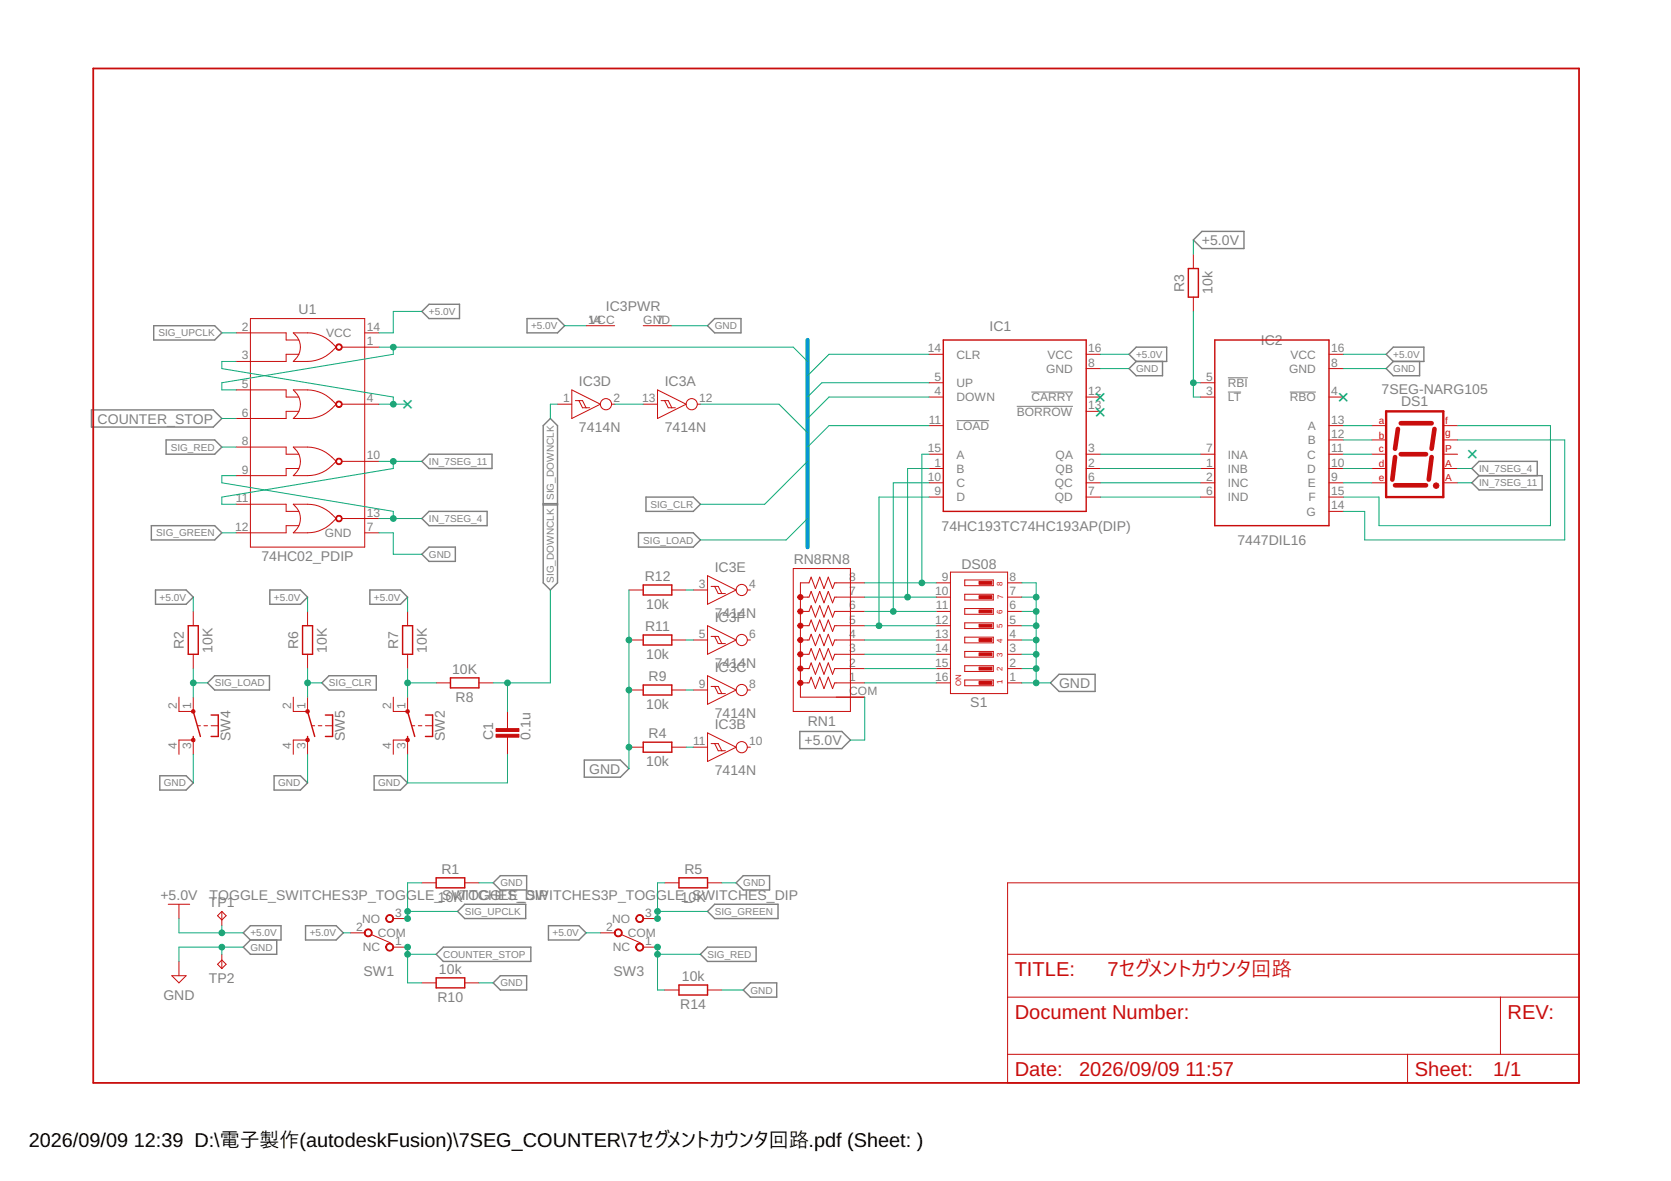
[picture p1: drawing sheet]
<svg xmlns="http://www.w3.org/2000/svg" width="297mm" height="210mm" viewBox="0 0 297 210" stroke-linecap="round" stroke-linejoin="round" font-family="sans-serif">
<path d="M170 74.8h5.8M180.7 72.2h10M183.3 69.7h7.4M218.3 69.7h2.3M218.3 67.1h3.5M229.3 69.7h4.6" fill="none" stroke="#808080" stroke-width=".18"/>
<g fill="none" stroke="#808080" stroke-width=".25">
<path d="M27.3 57.9h10.9l1.2 1.3-1.2 1.2h-10.9zM75 55.4l1.3-1.3h5.4v2.5h-5.4zM93.7 56.6h5.4l1.3 1.3-1.3 1.3h-5.4zM127 56.6h4.7v2.6h-4.7l-1.2-1.3zM212.1 42.7l1.6-1.6h7.4v3.1h-7.4zM16.3 72.9h21.6l1.5 1.5-1.5 1.5h-21.6zM29.5 78.2h8.7l1.2 1.3-1.2 1.2h-8.7zM96.6 75.6l1.2-1.2 1.3 1.2v28l-1.3 1.3-1.2-1.3zM200.7 63l1.3-1.3h5.4v2.5h-5.4zM202 64.2l-1.3 1.3 1.3 1.3h4.7v-2.6M246.4 63l1.3-1.3h5.4v2.5h-5.4zM247.7 64.2l-1.3 1.3 1.3 1.3h4.6v-2.6"/>
<path d="M26.9 93.4h11.3l1.2 1.3-1.2 1.3h-11.3zM75 98.5l1.3-1.3h4.6v2.6h-4.6zM76.3 80.7h11.2v2.6h-11.2l-1.3-1.3zM76.3 90.9h10.3v2.5h-10.3l-1.3-1.2zM96.6 89.5h2.5M96.6 89.7h2.5M113.5 94.7h9.7l1.3 1.3-1.3 1.2h-9.7zM114.8 88.3h8.4l1.3 1.3-1.3 1.3h-8.4zM262.9 84.5l-1.3-1.2 1.3-1.3h10.4v2.5M262.9 84.5h11.2v2.6h-11.2l-1.3-1.3zM27.6 104.9h5.5l1.3 1.2-1.3 1.3h-5.5zM48 104.9h5.4l1.3 1.2-1.3 1.3h-5.4z"/>
<path d="M65.7 104.9h5.5l1.3 1.2-1.3 1.3h-5.5zM28.4 137.9h4.7l1.3 1.2-1.3 1.3h-4.7zM36.9 121.4l1.3-1.3h9.7v2.5h-9.7zM48.7 137.9h4.7l1.3 1.2-1.3 1.3h-4.7zM57.2 121.4l1.3-1.3h8.4v2.5h-8.4zM66.5 137.9h4.7l1.3 1.2-1.3 1.3h-4.7zM103.9 135.1h6.4l1.5 1.5-1.5 1.5h-6.4zM142.2 130h7.4l1.6 1.5-1.6 1.6h-7.4zM186.7 121.4l1.6-1.6h6.4v3.1h-6.4zM87.7 156.9l1.2-1.3h4.7v2.6h-4.7zM132.1 155.6h4.7v2.6h-4.7l-1.2-1.3zM43.2 165.8l1.3-1.3h5.5v2.6h-5.5z"/>
<path d="M44.5 167.1l-1.3 1.2 1.3 1.3h4.7v-2.5M54.3 164.5h5.5l1.2 1.3-1.2 1.3h-5.5zM78.8 168.3h15.6v2.6h-15.6l-1.3-1.3zM81.3 162l1.3-1.3h10.9v2.6h-10.9zM87.7 174.7l1.2-1.3h4.7v2.6h-4.7zM97.5 164.5h5.4l1.3 1.3-1.3 1.3h-5.4zM124.5 169.6l1.3-1.3h8.6v2.6h-8.6zM127 160.7h11.3v2.6h-11.3l-1.2-1.3zM132.1 176l1.3-1.3h4.7v2.5h-4.7z"/>
</g>
<path d="M16.6 12.2h264.1v180.3h-264.1z" fill="none" stroke="#c90d0c" stroke-width=".32"/>
<g fill="none" stroke="#c90d0c" stroke-width=".18">
<path d="M42 59.2h8.9v1.2h2.2M44.5 56.6h20.3v40.6h-20.3zM52.1 59.2a9.6 9.6 0 0 1 5.2 .6 8.1 8.1 0 0 1 2.5 1.9 6.6 6.6 0 0 1-5.1 2.5h-2.6a3.2 3.2 0 0 0 0-5zM64.8 59.2h2.6M104.2 57.9h5.1M114.3 57.9h5.1M212.1 45.2v2.5M212.1 52.8v2.6M42 79.5h8.9v1.2h2.2M42 69.3h8.9v1.3h2.2M52.1 69.3a9.8 9.8 0 0 1 5.2 .6 8.5 8.5 0 0 1 2.5 1.9 6.5 6.5 0 0 1-5.1 2.6h-2.6a3.2 3.2 0 0 0 0-5.1zM52.1 79.5a9.8 9.8 0 0 1 5.2 .6 8.5 8.5 0 0 1 2.5 1.9 6.5 6.5 0 0 1-5.1 2.5h-2.6a3.2 3.2 0 0 0 0-5z"/>
<path d="M53.1 63h-2.2v1.2h-8.9M53.1 73.1h-2.2v1.3h-8.9M60.8 71.8h6.6M60.8 61.7h6.6M99.1 71.8h2.5M101.6 69.3l5.1 2.5-5.1 2.6zM102.3 71.2h1.2l.7 1.3M102.9 71.2l.6 1.3h1.3M108.7 71.8h.6M114.3 71.8h2.6M116.9 69.3l5.1 2.5-5.1 2.6zM117.5 71.2h1.3l.6 1.3"/>
<path d="M118.2 71.2l.6 1.3h1.3M124 71.8h.5M165.1 75.6h2.6M165.1 68h2.6M165.1 70.6h2.6M165.1 63h2.6M193.1 70.6h2.5M193.1 65.5h2.5M193.1 63h2.5M193.1 73.1h2.5M213.4 68h2.5M213.4 70.6h2.5"/>
<path d="M236.2 75.6h2.6M236.2 70.6h2.6M236.2 65.5h2.6M236.2 63h2.6M236.2 78.2h2.6M243.9 75.6h2.5M243.9 78.2h2.5M256.6 75.6h2.5M256.6 78.2h2.5M42 89.6h8.9v1.3h2.2M52.1 89.6a9.8 9.8 0 0 1 5.2 .6 7.6 7.6 0 0 1 2.5 2 6.6 6.6 0 0 1-5.1 2.5h-2.6a3.2 3.2 0 0 0 0-5.1zM53.1 83.3h-2.2v1.2h-8.9"/>
<path d="M53.1 93.4h-2.2v1.3h-8.9M60.8 82h6.6M60.8 92.2h6.6M64.8 94.7h2.6M165.1 80.7h2.6M165.1 88.3h2.6M165.1 85.8h2.6M165.1 83.3h2.6M193.1 80.7h2.5M193.1 88.3h2.5M193.1 85.8h2.5M193.1 83.3h2.5"/>
<path d="M213.4 80.7h2.5M213.4 88.3h2.5M213.4 85.8h2.5M213.4 83.3h2.5M236.2 80.7h2.6M236.2 88.3h2.6M236.2 85.8h2.6M236.2 83.3h2.6M236.2 90.9h2.6M243.9 80.7h2.5M243.9 85.8h2.5M243.9 83.3h2.5"/>
<path d="M256.6 80.7h2.5M256.6 85.8h2.5M256.6 83.3h2.5M34.4 108.7v2.5M34.4 116.3v2.5M54.7 108.7v2.5M54.7 116.3v2.5M72.5 108.7v2.5M72.5 116.3v2.5M111.8 113.7h2.5M111.8 104.9h2.5M119.4 113.7h2.6"/>
<path d="M119.4 104.9h2.6M123.2 113.7h2.6M123.2 104.9h2.6M125.8 102.3l5.1 2.6-5.1 2.5zM125.8 111.2l5.1 2.5-5.1 2.6zM126.4 104.2h1.3l.6 1.3M126.4 113.1h1.3l.6 1.3M127 104.2l.7 1.3h1.2M127 113.1l.7 1.3h1.2M132.8 113.7h.6M132.8 104.9h.6M141 101h10.2v25.4h-10.2z"/>
<path d="M142.3 106.1h1.5l.4-1 .7 2 .8-2 .8 2 .7-2 .8 2 .4-1h5.3M142.3 108.7h1.5l.4-1 .7 2 .8-2 .8 2 .7-2 .8 2 .4-1h5.3M142.3 111.2h1.5l.4-1 .7 2 .8-2 .8 2 .7-2 .8 2 .4-1h5.3M142.3 113.7h1.5l.4-1 .7 2.1 .8-2.1 .8 2.1 .7-2.1 .8 2.1 .4-1.1h5.3M142.3 116.3h1.5l.4-1 .7 2 .8-2 .8 2 .7-2 .8 2 .4-1h5.3M142.3 118.8h1.5l.4-1 .7 2 .8-2 .8 2 .7-2 .8 2 .4-1h5.3M153.7 103.6h-5.3l-.4 1-.8-2-.7 2-.8-2-.8 2-.7-2-.4 1h-1.5v20.3h11.4M166.4 103.6h2.6M166.4 106.1h2.6M166.4 108.7h2.6M166.4 111.2h2.6M166.4 113.7h2.6"/>
<path d="M166.4 116.3h2.6M166.4 118.8h2.6M169 101.7h10.1v21.6h-10.1zM171.5 103.1h5.1v1h-5.1zM171.5 105.6h5.1v1h-5.1zM171.5 108.2h5.1v1h-5.1zM171.5 110.7h5.1v1h-5.1zM171.5 113.2h5.1v1.1h-5.1zM171.5 115.8h5.1v1h-5.1zM171.5 118.3h5.1v1h-5.1zM179.1 103.6h2.6M179.1 106.1h2.6"/>
<path d="M179.1 108.7h2.6M179.1 111.2h2.6M179.1 113.7h2.6M179.1 116.3h2.6M179.1 118.8h2.6M31.8 123.9v2.5h2.6v-2.5M31.8 134.1v-2.6h2.6v2.6M35.1 129h.5M36.3 129h.6M37.5 129h1.3M52.1 134.1v-2.6h2.6v2.6M52.1 123.9v2.5h2.6v-2.5"/>
<path d="M55.4 129h.5M56.6 129h.6M57.8 129h1.3M69.9 134.1v-2.6h2.6v2.6M69.9 123.9v2.5h2.6v-2.5M73.2 129h.5M74.4 129h.6M75.6 129h1.3M77.5 121.4h2.6M85.1 121.4h2.6M90.2 126.4v3.1M90.2 131v3.1"/>
<path d="M111.8 132.8h2.5M111.8 122.6h2.5M119.4 132.8h2.6M119.4 122.6h2.6M123.2 132.8h2.6M123.2 122.6h2.6M125.8 130.3l5.1 2.5-5.1 2.5zM125.8 120.1l5.1 2.5-5.1 2.6zM126.4 132.2h1.3l.6 1.2M126.4 122h1.3l.6 1.3M127 122l.7 1.3h1.2M127 132.2l.7 1.2h1.2"/>
<path d="M132.8 132.8h.6M132.8 122.6h.6M142.3 121.4h1.5l.4-1 .7 2 .8-2 .8 2 .7-2 .8 2 .4-1h5.3M166.4 121.4h2.6M171.5 120.9h5.1v1h-5.1zM179.1 121.4h2.6M75 156.9h2.5M82.6 156.9h2.5M118.2 156.9h2.5M125.8 156.9h2.5M179.1 156.9h101.6v35.6h-101.6zM29.9 160.7h3.8"/>
<path d="M30.5 173.4h2.6l-1.3 1.3zM31.8 160.7v2.6M31.8 170.9v2.5M38.7 162.8l.7-.8 .8 .8-.8 .7zM38.7 171.4l.7-.8 .8 .8-.8 .7zM39.4 162v2.5M39.4 169.6v2.5M62.3 165.8h2.5M66 166.1l3.4 1.5M69.9 168.3h2.6M69.9 163.3h2.6M75 174.7h2.5"/>
<path d="M82.6 174.7h2.5M106.7 165.8h2.6M110.5 166.1l3.3 1.5M114.3 168.3h2.6M114.3 163.3h2.6M118.2 176h2.5M125.8 176h2.5M179.1 177.2h101.6M179.1 169.6h101.6M266.7 177.2v10.2M179.1 187.4h101.6M250.2 187.4v5.1"/>
<circle cx="107.7" cy="71.8" r=".99"/>
<circle cx="123" cy="71.8" r=".99"/>
<circle cx="131.8" cy="104.9" r=".99"/>
<circle cx="131.8" cy="113.7" r=".99"/>
<circle cx="131.8" cy="122.6" r=".99"/>
<circle cx="131.8" cy="132.8" r=".99"/>
</g>
<g fill="none" stroke="#c90d0c" stroke-width=".25">
<path d="M211.2 47.7h1.8v5.1h-1.8zM167.7 60.4h25.4v30.5h-25.4zM215.9 60.4h20.3v33h-20.3zM33.5 111.2h1.7v5.1h-1.7zM53.8 111.2h1.8v5.1h-1.8zM71.6 111.2h1.7v5.1h-1.7zM114.3 104h5.1v1.7h-5.1zM114.3 112.9h5.1v1.7h-5.1zM34.4 130.9v.6M34.4 126.4l1.2 4.5M37.5 127.1h1.3v3.8h-1.3M54.7 130.9v.6"/>
<path d="M54.7 126.4l1.2 4.5M57.8 127.1h1.3v3.8h-1.3M72.5 130.9v.6M72.5 126.4l1.2 4.5M75.6 127.1h1.3v3.8h-1.3M80.1 120.5h5v1.8h-5zM114.3 131.9h5.1v1.8h-5.1zM114.3 121.8h5.1v1.7h-5.1zM77.5 156h5.1v1.8h-5.1zM120.7 156h5.1v1.8h-5.1zM77.5 173.8h5.1v1.8h-5.1zM120.7 175.1h5.1v1.7h-5.1z"/>
</g>
<path d="M246.4 73.1h10.2v15.2h-10.2z" fill="none" stroke="#c90d0c" stroke-width=".42"/>
<path d="M248.5 76.2l-.5 3.6M249 75.2h5.5M255 76.2l-.5 3.6M248 86.3h5.5M248 81.2l-.5 4M249 80.7h4.5M254.5 81.2l-.5 4" fill="none" stroke="#c90d0c" stroke-width=".83"/>
<g fill="#c90d0c" stroke="#c90d0c" stroke-width=".18">
<path d="M68.7 167.9a.71 .71 0 0 1 1.2 .1 .71 .71 0 0 1-.4 1 .71 .71 0 0 1-.9-.7h.1a.55 .55 0 0 1 .8-.5 .55 .55 0 0 1 .2 .9 .55 .55 0 0 1-1-.2v-.2h-.1z" fill-rule="evenodd"/>
<path d="M64.9 165.4a.71 .71 0 0 1 1.2 0 .71 .71 0 0 1-.5 1.1 .71 .71 0 0 1-.9-.7h.2a.55 .55 0 0 1 .7-.5 .55 .55 0 0 1 .2 .9 .55 .55 0 0 1-.9-.2v-.2h-.2z" fill-rule="evenodd"/>
<path d="M68.7 162.8a.71 .71 0 0 1 1.2 .1 .71 .71 0 0 1-.4 1.1 .71 .71 0 0 1-.9-.7h.1a.55 .55 0 0 1 .8-.6 .55 .55 0 0 1 .2 .9 .55 .55 0 0 1-1-.2v-.1h-.1z" fill-rule="evenodd"/>
<path d="M113.2 167.9a.71 .71 0 0 1 1.1 .1 .71 .71 0 0 1-.4 1 .71 .71 0 0 1-.9-.7h.2a.56 .56 0 0 1 .8-.4 .56 .56 0 0 1 .1 .9 .56 .56 0 0 1-.9-.3v-.2h-.2z" fill-rule="evenodd"/>
<path d="M109.4 165.4a.71 .71 0 0 1 1.1 0 .71 .71 0 0 1-.4 1.1 .71 .71 0 0 1-.9-.7h.1a.55 .55 0 0 1 .8-.5 .55 .55 0 0 1 .2 .9 .55 .55 0 0 1-.9-.2l-.1-.2h-.1z" fill-rule="evenodd"/>
<path d="M113.2 162.8a.71 .71 0 0 1 1.1 .1 .71 .71 0 0 1-.4 1.1 .71 .71 0 0 1-.9-.7h.2a.56 .56 0 0 1 .8-.5 .56 .56 0 0 1 .1 .9 .56 .56 0 0 1-.9-.3v-.1h-.2z" fill-rule="evenodd"/>
<path d="M59.8 61.3a.58 .58 0 0 1 1 .1 .58 .58 0 0 1-.4 .8 .58 .58 0 0 1-.7-.5h.1a.43 .43 0 0 1 .6-.5 .43 .43 0 0 1 .2 .7 .43 .43 0 0 1-.7-.1l-.1-.1h-.1z" fill-rule="evenodd"/>
<path d="M59.8 71.4a.58 .58 0 0 1 1 .2 .58 .58 0 0 1-.4 .8 .58 .58 0 0 1-.7-.6h.1a.43 .43 0 0 1 .6-.4 .43 .43 0 0 1 .2 .7 .43 .43 0 0 1-.7-.1l-.1-.2h-.1z" fill-rule="evenodd"/>
<path d="M59.8 81.6a.58 .58 0 0 1 1 .1 .58 .58 0 0 1-.4 .9 .58 .58 0 0 1-.7-.6h.1a.43 .43 0 0 1 .6-.4 .43 .43 0 0 1 .2 .7 .43 .43 0 0 1-.7-.1l-.1-.2h-.1z" fill-rule="evenodd"/>
<path d="M59.8 91.8a.58 .58 0 0 1 1 .1 .58 .58 0 0 1-.4 .8 .58 .58 0 0 1-.7-.5h.1a.44 .44 0 0 1 .6-.5 .44 .44 0 0 1 .2 .7 .44 .44 0 0 1-.7-.1l-.1-.1h-.1z" fill-rule="evenodd"/>
<path d="M141.9 121.1a.47 .47 0 0 1 .7 0 .47 .47 0 0 1-.2 .7 .47 .47 0 0 1-.6-.4h.5h-.5z" fill-rule="evenodd"/>
<path d="M141.9 118.6a.47 .47 0 0 1 .7-.1 .47 .47 0 0 1-.2 .8 .47 .47 0 0 1-.6-.5l.5 .1-.5-.1z" fill-rule="evenodd"/>
<path d="M141.9 116.1a.47 .47 0 0 1 .7-.1 .47 .47 0 0 1-.2 .7 .47 .47 0 0 1-.6-.4h.5h-.5z" fill-rule="evenodd"/>
<path d="M141.9 113.5a.47 .47 0 0 1 .7 0 .47 .47 0 0 1-.2 .7 .47 .47 0 0 1-.6-.5l.5 .1-.5-.1z" fill-rule="evenodd"/>
<path d="M141.9 111a.47 .47 0 0 1 .7-.1 .47 .47 0 0 1-.2 .7 .47 .47 0 0 1-.6-.4h.5h-.5z" fill-rule="evenodd"/>
<path d="M141.9 108.4a.47 .47 0 0 1 .7 0 .47 .47 0 0 1-.2 .7 .47 .47 0 0 1-.6-.4h.5h-.5z" fill-rule="evenodd"/>
<path d="M141.9 105.9a.47 .47 0 0 1 .7-.1 .47 .47 0 0 1-.2 .8 .47 .47 0 0 1-.6-.5l.5 .1-.5-.1z" fill-rule="evenodd"/>
<circle cx="255.3" cy="86.3" r=".51"/>
<circle cx="72.4" cy="126.4" r=".33"/>
<circle cx="72.4" cy="131.5" r=".33"/>
<circle cx="34.3" cy="126.4" r=".33"/>
<circle cx="34.3" cy="131.5" r=".33"/>
<circle cx="54.7" cy="126.4" r=".33"/>
<circle cx="54.7" cy="131.5" r=".33"/>
</g>
<g fill="#c90d0c" stroke="#c90d0c" stroke-width=".18">
<path d="M174 121.1h2.3v.5h-2.3z"/>
<path d="M174 118.6h2.3v.5h-2.3z"/>
<path d="M174 116h2.3v.5h-2.3z"/>
<path d="M174 113.5h2.3v.5h-2.3z"/>
<path d="M174 111h2.3v.5h-2.3z"/>
<path d="M174 108.4h2.3v.5h-2.3z"/>
<path d="M174 105.9h2.3v.5h-2.3z"/>
<path d="M174 103.3h2.3v.5h-2.3z"/>
<path d="M88.2 130.5h4v.5h-4z"/>
<path d="M88.2 129.5h4v.5h-4z"/>
</g>
<path d="M143.6 60.4v36.8" fill="none" stroke="#0696d7" stroke-width=".76"/>
<g fill="none" stroke="#0dab76" stroke-width=".18">
<path d="M39.4 59.2h2.6M75 55.4h-5.1v3.8h-2.5M100.4 57.9h3.8M119.4 57.9h6.4M212.1 42.7v2.5M212.1 55.4v15.2h1.3M39.4 79.5h2.6M39.4 74.4h2.6M42 64.2h-2.6v1.3l30.5 5.1v1.2M67.4 71.8h5.1M67.4 61.7h73.6l2.6 2.5M69.9 61.7v1.3l-30.5 5v1.3h2.6"/>
<path d="M99.1 71.8h-1.3v2.6M109.3 71.8h5M124.5 71.8h14l5.1 5.1M165.1 63h-17.7l-3.8 3.8M165.1 75.6h-17.7l-3.8 3.9M165.1 68h-19l-2.5 2.6M165.1 70.6h-17.7l-3.8 3.8M195.6 63h5.1M195.6 65.5h5.1M212.1 68h1.3M238.8 63h7.6M238.8 65.5h7.6"/>
<path d="M238.8 78.2h5.1M238.8 75.6h5.1M259.1 78.2h19.1v17.8h-35.6v-5.1h-3.8M259.1 75.6h16.5v17.8h-30.5v-5.1h-6.3M39.4 94.7h2.6M42 84.5h-2.6v1.3l30.5 5.1v1.3M67.4 94.7h2.5v3.8h5.1M67.4 92.2h7.6M67.4 82h7.6M69.9 82v1.3l-30.5 5v1.3h2.6M143.6 92.2l-3.9 3.8h-15.2M143.6 82l-7.7 7.6h-11.4"/>
<path d="M165.1 88.3h-8.8v22.9M165.1 85.8h-6.3v22.9M165.1 83.3h-3.8v22.8M165.1 80.7h-1.2v22.9M195.6 88.3h17.8M195.6 85.8h17.8M195.6 83.3h17.8M195.6 80.7h17.8M238.8 85.8h5.1M238.8 83.3h5.1M238.8 80.7h5.1M259.1 85.8h2.5"/>
<path d="M259.1 83.3h2.5M34.4 106.1v2.6M34.4 118.8v5.1M54.7 106.1v2.6M54.7 118.8v5.1M72.5 106.1v2.6M72.5 118.8v5.1M97.8 104.9v16.5h-10.1M111.8 104.9v31.7M122 113.7h1.2M122 104.9h1.2M153.7 103.6h12.7"/>
<path d="M153.7 118.8h12.7M153.7 116.3h12.7M153.7 113.7h12.7M153.7 111.2h12.7M153.7 108.7h12.7M153.7 106.1h12.7M181.7 103.6h2.5v17.8M181.7 118.8h2.5M181.7 116.3h2.5M181.7 113.7h2.5M181.7 111.2h2.5M181.7 108.7h2.5"/>
<path d="M181.7 106.1h2.5M34.4 134.1v5M34.4 121.4h2.5M54.7 134.1v5M54.7 121.4h2.5M72.5 134.1v5h17.7v-5M72.5 121.4h5M90.2 121.4v5M122 122.6h1.2M122 132.8h1.2M153.7 123.9v7.6h-2.5M153.7 121.4h12.7"/>
<path d="M181.7 121.4h5M75 156.9h-2.5v6.4M85.1 156.9h2.6M118.2 156.9h-1.3v6.4M128.3 156.9h2.6M31.8 163.3v2.5h11.4M39.4 164.5v1.3M39.4 168.3v1.3M43.2 168.3h-11.4v2.6M61 165.8h1.3M72.5 162h8.8M72.5 168.3v6.4h2.5"/>
<path d="M72.5 169.6h5M85.1 174.7h2.6M104.2 165.8h2.5M116.9 162h8.9M116.9 168.3v7.7h1.3M116.9 169.6h7.6M128.3 176h3.8"/>
</g>
<g fill="#0dab76" stroke="#0dab76" stroke-width=".18">
<circle cx="72.5" cy="163.3" r=".51"/>
<circle cx="72.5" cy="162" r=".51"/>
<circle cx="39.4" cy="165.8" r=".51"/>
<circle cx="39.4" cy="168.3" r=".51"/>
<circle cx="184.2" cy="121.4" r=".51"/>
<circle cx="184.2" cy="118.8" r=".51"/>
<circle cx="184.2" cy="116.3" r=".51"/>
<circle cx="184.2" cy="113.7" r=".51"/>
<circle cx="184.2" cy="111.2" r=".51"/>
<circle cx="184.2" cy="108.7" r=".51"/>
<circle cx="184.2" cy="106.1" r=".51"/>
<circle cx="111.8" cy="113.7" r=".51"/>
<circle cx="111.8" cy="122.6" r=".51"/>
<circle cx="111.8" cy="132.8" r=".51"/>
<circle cx="116.9" cy="169.6" r=".51"/>
<circle cx="116.9" cy="168.3" r=".51"/>
<circle cx="54.7" cy="121.4" r=".51"/>
<circle cx="69.9" cy="71.8" r=".51"/>
<circle cx="116.9" cy="163.3" r=".51"/>
<circle cx="116.9" cy="162" r=".51"/>
<circle cx="34.4" cy="121.4" r=".51"/>
<circle cx="69.9" cy="92.2" r=".51"/>
<circle cx="69.9" cy="82" r=".51"/>
<circle cx="69.9" cy="61.7" r=".51"/>
<circle cx="163.9" cy="103.6" r=".51"/>
<circle cx="161.3" cy="106.1" r=".51"/>
<circle cx="156.3" cy="111.2" r=".51"/>
<circle cx="158.8" cy="108.7" r=".51"/>
<circle cx="72.5" cy="121.4" r=".51"/>
<circle cx="72.5" cy="169.6" r=".51"/>
<circle cx="72.5" cy="168.3" r=".51"/>
<circle cx="212.1" cy="68" r=".51"/>
<circle cx="90.2" cy="121.4" r=".51"/>
</g>
<g font-size="3.6" fill="#0dab76">
<text x="194.6" y="71.8">×</text>
<text x="237.8" y="71.8">×</text>
<text x="71.4" y="73.1">×</text>
<text x="194.6" y="74.4">×</text>
<text x="262.9" y="81.8" transform="rotate(-90 262.9 81.8)">×</text>
</g>
<g font-size="3.6" fill="#c90d0c">
<text x="180.4" y="173.4">TITLE:</text>
<text x="196.9" y="173.4">7セグメントカウンタ回路</text>
<text x="180.4" y="181">Document Number:</text>
<text x="268" y="181">REV:</text>
<text x="180.4" y="191.2">Date:</text>
<text x="191.8" y="191.2">2026/09/09</text>
<text x="210.7" y="191.2">11:57</text>
<text x="251.5" y="191.2">Sheet:</text>
<text x="265.5" y="191.2">1/1</text>
</g>
<g font-size="3.5">
<text x="5.1" y="203.8">2026/09/09</text>
<text x="23.8" y="203.8">12:39 D:\電⼦製作(autodeskFusion)\7SEG_COUNTER\7セグメントカウンタ回路.pdf (Sheet: )</text>
</g>
<g font-size="2.5" fill="#808080">
<text x="213.6" y="43.5">+5.0V</text>
<text x="210.5" y="51.9" transform="rotate(-90 210.5 51.9)">R3</text>
<text x="215.6" y="52.3" transform="rotate(-90 215.6 52.3)">10k</text>
<text x="53.1" y="55.9">U1</text>
<text x="107.7" y="55.2">IC3PWR</text>
<text x="175.9" y="58.8">IC1</text>
<text x="224.1" y="61.3">IC2</text>
<text x="102.9" y="68.7">IC3D</text>
<text x="118.2" y="68.7">IC3A</text>
<text x="245.6" y="69.9">7SEG-NARG105</text>
<text x="17.4" y="75.3">COUNTER_STOP</text>
<text x="102.9" y="76.8">7414N</text>
<text x="118.2" y="76.8">7414N</text>
<text x="249.1" y="72.1">DS1</text>
<text x="167.4" y="94.3">74HC193TC74HC193AP(DIP)</text>
<text x="46.5" y="99.8">74HC02_PDIP</text>
<text x="127" y="101.7">IC3E</text>
<text x="141.1" y="100.3">RN8RN8</text>
<text x="170.9" y="101.1">DS08</text>
<text x="220" y="96.9">7447DIL16</text>
<text x="114.6" y="103.2">R12</text>
<text x="114.7" y="112.1">R11</text>
<text x="114.9" y="108.3">10k</text>
<text x="127" y="109.8">7414N</text>
<text x="127" y="110.6">IC3F</text>
<text x="32.7" y="115.3" transform="rotate(-90 32.7 115.3)">R2</text>
<text x="37.8" y="116" transform="rotate(-90 37.8 116)">10K</text>
<text x="53" y="115.3" transform="rotate(-90 53 115.3)">R6</text>
<text x="58.1" y="116" transform="rotate(-90 58.1 116)">10K</text>
<text x="70.8" y="115.3" transform="rotate(-90 70.8 115.3)">R7</text>
<text x="75.9" y="116" transform="rotate(-90 75.9 116)">10K</text>
<text x="80.4" y="119.7">10K</text>
<text x="114.9" y="117.2">10k</text>
<text x="127" y="118.7">7414N</text>
<text x="127" y="119.5">IC3C</text>
<text x="81" y="124.8">R8</text>
<text x="115.3" y="121">R9</text>
<text x="172.5" y="125.7">S1</text>
<text x="188.3" y="122.3">GND</text>
<text x="41" y="131.7" transform="rotate(-90 41 131.7)">SW4</text>
<text x="61.3" y="131.7" transform="rotate(-90 61.3 131.7)">SW5</text>
<text x="79" y="131.7" transform="rotate(-90 79 131.7)">SW2</text>
<text x="87.7" y="131.5" transform="rotate(-90 87.7 131.5)">C1</text>
<text x="94.3" y="131.5" transform="rotate(-90 94.3 131.5)">0.1u</text>
<text x="114.9" y="126.1">10k</text>
<text x="115.3" y="131.1">R4</text>
<text x="127" y="127.6">7414N</text>
<text x="127" y="129.6">IC3B</text>
<text x="143.6" y="129">RN1</text>
<text x="104.7" y="137.5">GND</text>
<text x="114.9" y="136.2">10k</text>
<text x="127" y="137.7">7414N</text>
<text x="143" y="132.4">+5.0V</text>
<text x="78.5" y="155.3">R1</text>
<text x="121.6" y="155.3">R5</text>
<text x="28.5" y="160">+5.0V</text>
<text x="37.1" y="161.2">TP1</text>
<text x="37.3" y="160">TOGGLE_SWITCHES3P_TOGGLE_1S0WITCHES_DIP</text>
<text x="80.6" y="160.3">KTOGGLE_SWITCHES3P_TOGGLE1_0SKWITCHES_DIP</text>
<text x="64.6" y="173.4">SW1</text>
<text x="78" y="173">10k</text>
<text x="109.1" y="173.4">SW3</text>
<text x="29" y="177.7">GND</text>
<text x="37.1" y="174.7">TP2</text>
<text x="77.8" y="178.1">R10</text>
<text x="120.9" y="179.4">R14</text>
<text x="121.2" y="174.3">10k</text>
</g>
<g font-size="2.1" fill="#808080">
<text x="43" y="58.8">2</text>
<text x="58" y="59.9">VCC</text>
<text x="65.2" y="58.8">14</text>
<text x="104.6" y="57.5">14</text>
<text x="104.8" y="57.5">VCC</text>
<text x="114.3" y="57.5">GN7D</text>
<text x="43" y="63.9">3</text>
<text x="65.2" y="61.3">1</text>
<text x="165" y="62.6">14</text>
<text x="170" y="63.7">CLR</text>
<text x="186.2" y="63.7">VCC</text>
<text x="193.4" y="65.1">8</text>
<text x="193.4" y="62.6">16</text>
<text x="229.4" y="63.7">VCC</text>
<text x="236.6" y="65.1">8</text>
<text x="236.6" y="62.6">16</text>
<text x="43" y="69">5</text>
<text x="65.2" y="71.5">4</text>
<text x="100.1" y="71.5">1</text>
<text x="109.1" y="71.5">2</text>
<text x="114.2" y="71.5">13</text>
<text x="124.3" y="71.5">12</text>
<text x="166.1" y="67.7">5</text>
<text x="166.1" y="70.2">4</text>
<text x="170" y="68.8">UP</text>
<text x="170" y="71.3">DOWN</text>
<text x="183.3" y="71.3">CARRY</text>
<text x="186" y="66.3">GND</text>
<text x="193.4" y="70.2">12</text>
<text x="214.4" y="70.2">3</text>
<text x="214.4" y="67.7">5</text>
<text x="218.3" y="71.3">LT</text>
<text x="218.3" y="68.8">RBI</text>
<text x="229.2" y="66.3">GND</text>
<text x="229.3" y="71.3">RBO</text>
<text x="236.6" y="70.2">4</text>
<text x="43" y="74">6</text>
<text x="165.1" y="75.3">11</text>
<text x="170" y="76.4">LOAD</text>
<text x="180.7" y="73.9">BORROW</text>
<text x="193.4" y="72.8">13</text>
<text x="232.5" y="76.4">A</text>
<text x="236.6" y="75.3">13</text>
<text x="236.6" y="77.8">12</text>
<text x="43" y="79.1">8</text>
<text x="65.2" y="81.7">10</text>
<text x="165" y="80.4">15</text>
<text x="166.1" y="82.9">1</text>
<text x="170" y="81.5">A</text>
<text x="187.6" y="81.5">QA</text>
<text x="193.4" y="80.4">3</text>
<text x="193.4" y="82.9">2</text>
<text x="214.4" y="82.9">1</text>
<text x="214.4" y="80.4">7</text>
<text x="218.3" y="81.5">INA</text>
<text x="232.4" y="81.5">C</text>
<text x="232.5" y="79">B</text>
<text x="236.6" y="82.9">10</text>
<text x="236.6" y="80.4">11</text>
<text x="41.9" y="89.3">11</text>
<text x="43" y="84.2">9</text>
<text x="165" y="85.5">10</text>
<text x="166.1" y="88">9</text>
<text x="170" y="84">B</text>
<text x="170" y="89.1">D</text>
<text x="170" y="86.6">C</text>
<text x="187.5" y="89.1">QD</text>
<text x="187.5" y="86.6">QC</text>
<text x="187.6" y="84">QB</text>
<text x="193.4" y="88">7</text>
<text x="193.4" y="85.5">6</text>
<text x="214.4" y="88">6</text>
<text x="214.4" y="85.5">2</text>
<text x="218.3" y="84">INB</text>
<text x="218.3" y="89.1">IND</text>
<text x="218.3" y="86.6">INC</text>
<text x="232.4" y="84">D</text>
<text x="232.5" y="86.6">E</text>
<text x="232.6" y="89.1">F</text>
<text x="236.6" y="85.5">9</text>
<text x="236.6" y="88">15</text>
<text x="41.8" y="94.3">12</text>
<text x="57.7" y="95.5">GND</text>
<text x="65.2" y="94.3">7</text>
<text x="65.2" y="91.8">13</text>
<text x="232.2" y="91.7">G</text>
<text x="236.6" y="90.5">14</text>
<text x="124.2" y="104.5">3</text>
<text x="133.2" y="104.5">4</text>
<text x="151" y="105.8">7</text>
<text x="151" y="103.2">8</text>
<text x="166.2" y="105.8">10</text>
<text x="167.4" y="103.2">9</text>
<text x="179.5" y="105.8">7</text>
<text x="179.5" y="103.2">8</text>
<text x="124.2" y="113.4">5</text>
<text x="133.2" y="113.4">6</text>
<text x="151" y="113.4">4</text>
<text x="151" y="110.9">5</text>
<text x="151" y="108.3">6</text>
<text x="166.2" y="110.9">12</text>
<text x="166.2" y="113.4">13</text>
<text x="166.4" y="108.3">11</text>
<text x="179.5" y="113.4">4</text>
<text x="179.5" y="110.9">5</text>
<text x="179.5" y="108.3">6</text>
<text x="151" y="118.5">2</text>
<text x="151" y="115.9">3</text>
<text x="166.2" y="115.9">14</text>
<text x="166.2" y="118.5">15</text>
<text x="179.5" y="118.5">2</text>
<text x="179.5" y="115.9">3</text>
<text x="124.2" y="122.3">9</text>
<text x="133.2" y="122.3">8</text>
<text x="151" y="121">1</text>
<text x="151" y="123.6">COM</text>
<text x="166.2" y="121">16</text>
<text x="179.5" y="121">1</text>
<text x="31.5" y="126.1" transform="rotate(-90 31.5 126.1)">2</text>
<text x="34" y="126.1" transform="rotate(-90 34 126.1)">1</text>
<text x="51.8" y="126.1" transform="rotate(-90 51.8 126.1)">2</text>
<text x="54.3" y="126.1" transform="rotate(-90 54.3 126.1)">1</text>
<text x="69.5" y="126.1" transform="rotate(-90 69.5 126.1)">2</text>
<text x="72.1" y="126.1" transform="rotate(-90 72.1 126.1)">1</text>
<text x="31.5" y="133.1" transform="rotate(-90 31.5 133.1)">4</text>
<text x="34" y="133.1" transform="rotate(-90 34 133.1)">3</text>
<text x="51.8" y="133.1" transform="rotate(-90 51.8 133.1)">4</text>
<text x="54.3" y="133.1" transform="rotate(-90 54.3 133.1)">3</text>
<text x="69.5" y="133.1" transform="rotate(-90 69.5 133.1)">4</text>
<text x="72.1" y="133.1" transform="rotate(-90 72.1 133.1)">3</text>
<text x="123.2" y="132.4">11</text>
<text x="133.2" y="132.4">10</text>
<text x="63.3" y="165.4">2</text>
<text x="64.4" y="164">NO</text>
<text x="67.2" y="166.6">COM</text>
<text x="70.3" y="168">1</text>
<text x="70.3" y="162.9">3</text>
<text x="107.7" y="165.4">2</text>
<text x="108.8" y="164">NO</text>
<text x="111.6" y="166.6">COM</text>
<text x="114.7" y="168">1</text>
<text x="114.7" y="162.9">3</text>
<text x="64.5" y="169.1">NC</text>
<text x="108.9" y="169.1">NC</text>
</g>
<g font-size="1.8" fill="#808080">
<text x="28.2" y="59.8">SIG_UPCLK</text>
<text x="76.3" y="56">+5.0V</text>
<text x="94.4" y="58.5">+5.0V</text>
<text x="127" y="58.5">GND</text>
<text x="202" y="63.6">+5.0V</text>
<text x="247.7" y="63.6">+5.0V</text>
<text x="202" y="66.1">GND</text>
<text x="247.7" y="66.1">GND</text>
<text x="30.3" y="80.1">SIG_RED</text>
<text x="76.3" y="82.6">IN_7SEG_11</text>
<text x="262.9" y="83.9">IN_7SEG_4</text>
<text x="98.5" y="88.9" transform="rotate(-90 98.5 88.9)">SIG_DOWNCLK</text>
<text x="262.9" y="86.5">IN_7SEG_11</text>
<text x="27.8" y="95.3">SIG_GREEN</text>
<text x="76.3" y="92.8">IN_7SEG_4</text>
<text x="115.6" y="90.3">SIG_CLR</text>
<text x="76.3" y="99.1">GND</text>
<text x="114.3" y="96.6">SIG_LOAD</text>
<text x="28.4" y="106.8">+5.0V</text>
<text x="48.7" y="106.8">+5.0V</text>
<text x="66.5" y="106.8">+5.0V</text>
<text x="98.5" y="103.6" transform="rotate(-90 98.5 103.6)">SIG_DOWNCLK</text>
<text x="38.2" y="122">SIG_LOAD</text>
<text x="58.5" y="122">SIG_CLR</text>
<text x="29.1" y="139.8">GND</text>
<text x="49.4" y="139.8">GND</text>
<text x="67.2" y="139.8">GND</text>
<text x="89" y="157.6">GND</text>
<text x="132.1" y="157.6">GND</text>
<text x="44.5" y="166.4">+5.0V</text>
<text x="55" y="166.4">+5.0V</text>
<text x="82.6" y="162.6">SIG_UPCLK</text>
<text x="98.2" y="166.4">+5.0V</text>
<text x="127" y="162.6">SIG_GREEN</text>
<text x="44.5" y="169">GND</text>
<text x="78.8" y="170.2">COUNTER_STOP</text>
<text x="125.8" y="170.2">SIG_RED</text>
<text x="89" y="175.3">GND</text>
<text x="133.4" y="176.6">GND</text>
</g>
<g font-size="1.8" fill="#c90d0c">
<text x="245.1" y="75.4">a</text>
<text x="245.1" y="77.9">b</text>
<text x="256.9" y="75.3">f</text>
<text x="256.9" y="77.5">g</text>
<text x="245.1" y="80.3">c</text>
<text x="245.1" y="82.9">d</text>
<text x="256.9" y="80.3">P</text>
<text x="256.9" y="82.9">A</text>
<text x="245.1" y="85.5">e</text>
<text x="256.9" y="85.5">A</text>
</g>
<g font-size="1.4" fill="#c90d0c">
<text x="178.2" y="104.1" transform="rotate(-90 178.2 104.1)">8</text>
<text x="178.3" y="106.5" transform="rotate(-90 178.3 106.5)">7</text>
<text x="178.2" y="111.6" transform="rotate(-90 178.2 111.6)">5</text>
<text x="178.2" y="109.1" transform="rotate(-90 178.2 109.1)">6</text>
<text x="178.2" y="119.3" transform="rotate(-90 178.2 119.3)">2</text>
<text x="178.2" y="116.8" transform="rotate(-90 178.2 116.8)">3</text>
<text x="178.2" y="114.3" transform="rotate(-90 178.2 114.3)">4</text>
<text x="170.9" y="122" transform="rotate(-90 170.9 122)">ON</text>
<text x="178.2" y="121.6" transform="rotate(-90 178.2 121.6)">1</text>
</g>
</svg>
